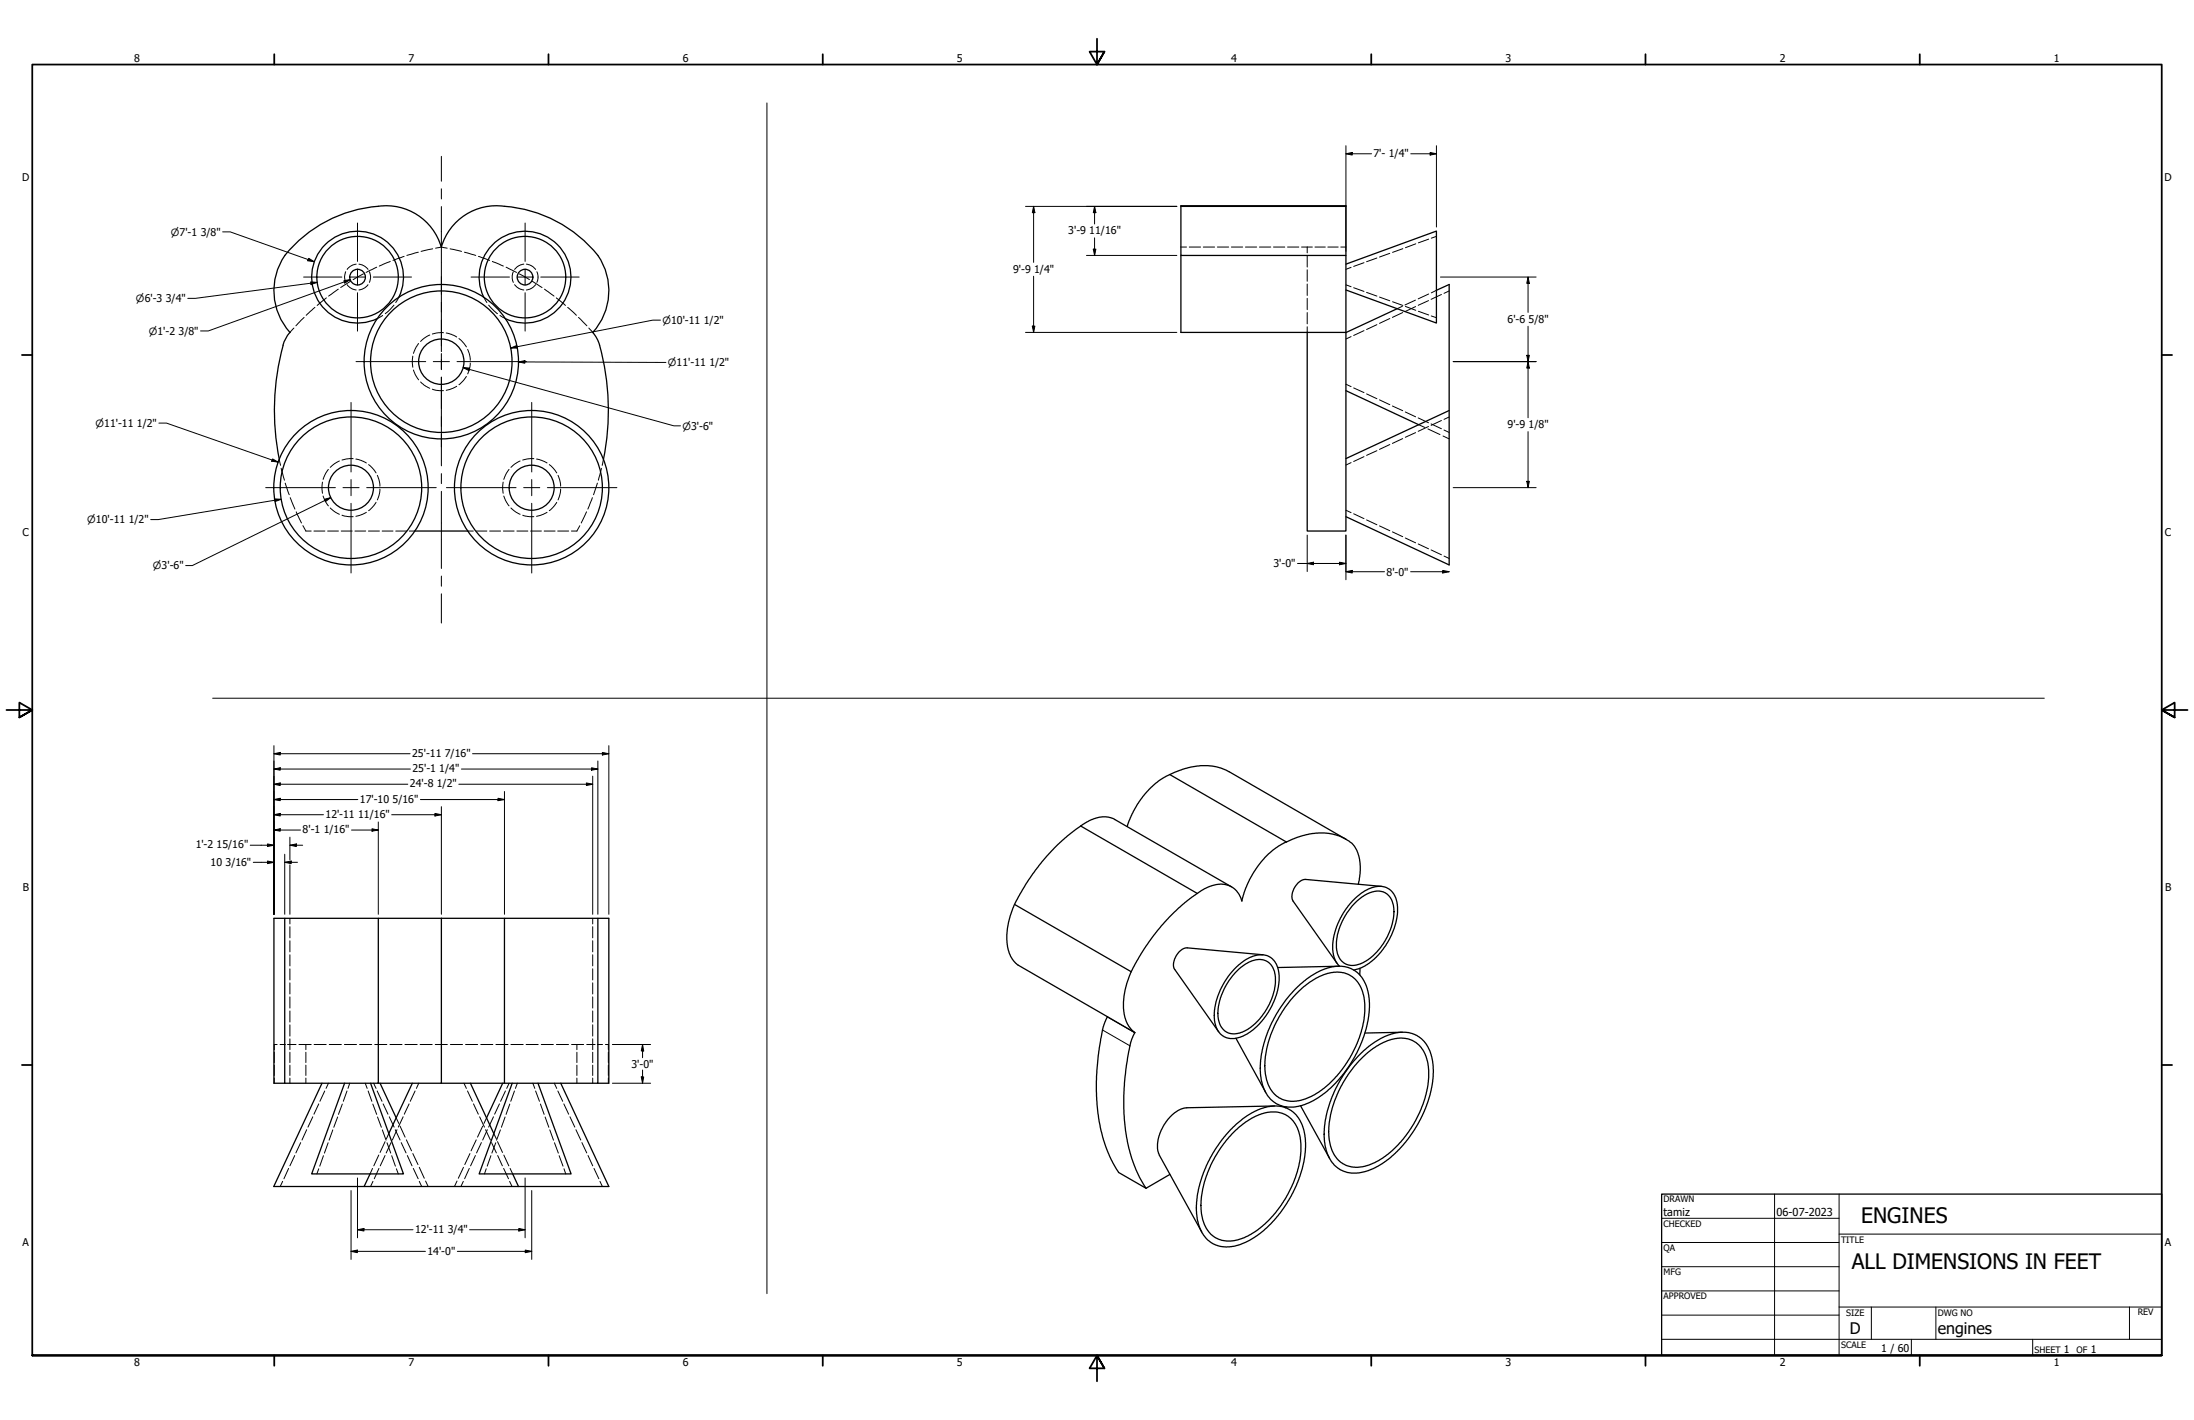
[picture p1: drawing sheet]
<svg xmlns="http://www.w3.org/2000/svg" width="864mm" height="559mm" viewBox="0 0 864 559" stroke-linecap="round" stroke-linejoin="round" font-family="sans-serif">
<!-- layer: Hidden (ANSI) -->
<g fill="none" stroke="#000" stroke-width=".39">
<path d="M164.7 99.3l-4.6 1.2M170.3 97.9l-4.6 1M171.4 97.7l.7-.2a5.3 5.3 0 0 1 3.9 .2M177.2 97.9l4.5 1M182.8 99.3l4.5 1.2M464.8 97.2h2.2M468.1 97.2h4.5M473.6 97.2h4.5M479.2 97.2h4.4M484.7 97.2h4.4M490.2 97.2h4.5M495.7 97.2h4.5"/>
<path d="M501.3 97.2h4.4M506.8 97.2h4.4M512.3 97.2h4.3M514.5 97.2v2.3M517.6 97.2h4.1M522.7 97.2h4M527.7 97.2h2.1M547.1 99.7l-4.1 1.5M552.2 97.9l-4.1 1.4M557.3 95.9l-4.1 1.6M562.4 94.1l-4.1 1.5M565.4 93l-2 .7"/>
<path d="M128.5 117.2l-3.7 3M133.2 113.8l-3.9 2.7M136.1 106.9l-.5 1.7 .5 2.5M136.7 112l1.7 1.5 1.8 .6M138 110.6l-3.9 2.6M140.2 103.9l-1.8 .6-1.7 1.5M141.3 103.9l1.8 .6 1.7 1.5M143.1 107.8l-4.1 2.2M144.8 112l-1.7 1.5-1.8 .6M145.4 106.9l.5 1.7-.5 2.5M148.3 105.2l-4.2 2M153.6 102.9l-4.3 1.8"/>
<path d="M157 117l-1.2 2.1M159.1 100.9l-4.4 1.6M188.3 100.9l4.4 1.6M190.4 117l1.2 2.1M193.8 102.9l4.3 1.8M199.2 105.2l4.1 2M202.1 106.9l-.5 1.6 .5 2.6M202.6 112l1.7 1.5 1.9 .6M204.4 107.8l4 2.2M206.2 103.9l-1.9 .6-1.7 1.5M207.2 103.9l1.9 .6 1.7 1.5M209.4 110.6l4 2.6"/>
<path d="M210.8 112l-1.7 1.5-1.9 .6M211.3 106.9l.5 1.6-.5 2.6M214.3 113.8l3.8 2.7M219 117.2l3.6 3M514.5 100.6v4.5M514.5 106.2v4.5M514.5 111.8v4.5M514.5 117.4v4.5M529.8 112.1l2 .7M531.8 105.2l-2 .8M532.8 113.2l4.1 1.5M536.9 103.4l-4.1 1.4"/>
<path d="M537.9 115.1l4.1 1.4M542 101.5l-4.1 1.5M543 116.9l4.1 1.5M548.1 118.7l4.1 1.5M557.1 118.1l-4.1 1.9M562.3 118.3l-4.1 1.8M562.4 115.7l-4.2 1.9M565.4 114.2l-2 1.1M567.4 115.9l-4.1 1.9M570.4 114.5l-2 .9M115.7 129.1l-1.6 1.7M119.7 124.9l-3.2 3.3"/>
<path d="M124 121l-3.5 3.1M150.6 124.1l-2.1 1.2M155.1 120.1l-3.5 3.3M164.8 135.2l-1 1.3-1 2.6M169.2 131.8l-1.8 1-1.9 1.6M174.6 130.9h-2.1l-2.3 .5M175.6 131.1l2.1 .5 2.1 1M180.7 133.2l1.9 1.9 1 1.4M184.1 137.5l.7 2.2 .3 2.1M192.3 120.1l3.5 3.3M196.8 124.1l2.1 1.2M223.5 121l3.4 3.1"/>
<path d="M227.7 124.9l3.3 3.3M231.8 129.1l1.5 1.7M514.5 123v4.4M514.5 128.6v2.2M531.8 132.5l-2 .9M536.9 130.1l-4.1 1.9M542 127.8l-4.1 1.9M547.1 125.3l-4.1 2M552 120.5l-2 1M552.1 123l-4 1.9M553.2 120.6l4.1 1.5M557.2 120.6l-4.1 2"/>
<path d="M558.3 122.5l4.1 1.5M563.4 124.3l2 .7M162.5 140.1v4.4M162.8 145.6l.8 2 1.2 1.9M165.5 150.3l1.4 1.3 2.3 1.2M170.2 153.2l1.5 .4 2.9 .1M179.8 152l-1.6 .8-2.6 .8M183.6 148.1l-1.2 1.7-1.7 1.6M185.1 142.9l-.4 2.8-.6 1.4M529.8 151.2l2 .9M532.8 152.7l4.1 1.8M537.9 155l4.1 1.9"/>
<path d="M543 157.4l4.1 1.9M548.1 159.8l4 1.8M536.9 179.7l-4.1 1.9M542 177.4l-4.1 1.8M547.1 174.9l-4.1 1.9M552.1 172.6l-4 1.9M553.1 162.1l4.1 1.9M557.2 170.2l-4.1 1.9M558.2 164.5l4.1 1.9M558.4 167.1l2.4 1.1M562 168.8l4.8 2.2M562.3 167.8l-4.1 1.9"/>
<path d="M563.3 166.8l4.1 1.9M567.4 165.5l-4.1 1.9M568 171.6l2.4 1.1M568.4 169.2l2 1M570.4 164.1l-2 .9M109.9 180.7l.5 2.4M110.7 184.3l1.3 4.7M112.3 190.1l1.6 4.6M114.2 195.8l1.9 4.5M126.9 189.7v4.4M127.2 195.2l.7 1.8 1.3 2.1M129.2 184.7l-.9 1.4-1.1 2.6"/>
<path d="M130 199.9l2.1 1.7 1.5 .8M133.6 181.4l-2 1.1-1.6 1.4M139 180.5h-2l-2.4 .5M140.1 180.7l2 .5 2.1 1M145.1 182.8l2.1 2 .8 1.3M148 197.7l-.8 1.2-2.1 2.1M148.5 187.1l.8 2.2 .2 2M149.5 192.5l-.1 1.7-.9 2.5M198.1 189.7v4.4M198.3 195.2l.7 1.8 1.3 2.1M200.3 184.7l-.9 1.4-1.1 2.6M201.1 199.9l2.1 1.7 1.5 .8"/>
<path d="M204.7 181.4l-1.9 1.1-1.7 1.4M210.1 180.5h-2l-2.4 .5M211.2 180.7l2 .5 2.1 1M216.2 182.8l2.1 2 .8 1.3M219.1 197.7l-.8 1.2-2.1 2.1M219.6 187.1l.8 2.2 .3 2M220.7 192.5l-.2 1.7-.9 2.5M233.2 195.8l-1.8 4.5M235.1 190.1l-1.5 4.6M236.7 184.3l-1.2 4.7M237.6 180.7l-.6 2.4M531.8 182.1l-2 .9"/>
<path d="M116.6 201.4l2.1 4.4M119.2 206.9l1.2 2.1h2.1M123.6 209h4.3M129 209h4.2M134.3 209h4.3M134.6 202.8l2.1 .5h2.3M139.7 209h4.3M144.2 201.6l-1.6 .8-2.5 .8M145 209h4.4M150.4 209h4.3M155.8 209h4.3M161.1 209h2.2"/>
<path d="M184.1 209h2.2M187.4 209h4.2M192.7 209h4.3M198.1 209h4.3M203.5 209h4.3M205.7 202.8l2.1 .5h2.3M208.9 209h4.2M214.2 209h4.3M215.3 201.6l-1.6 .8-2.5 .8M219.5 209h4.3M228.2 206.9l-1.1 2.1h-2.2M230.9 201.4l-2.1 4.4"/>
<path d="M529.8 200.8l2 .9M532.8 202.2l4.1 1.9M537.9 204.6l4.1 1.9M543 206.9l4.1 2M548.1 209.3l4 1.9M553.1 211.7l4.1 1.9M558.2 214.1l4.1 1.9M563.3 216.4l4.1 1.9M568.4 218.8l2 1M114.1 361.4v2.2M114.1 364.7v4.4M114.1 370.2v4.4"/>
<path d="M114.1 375.7v4.4M233.3 361.4v2.2M233.3 364.7v4.4M233.3 370.2v4.4M233.3 375.7v4.4M114.1 381.3v4.3M114.1 386.8v4.4M114.1 392.3v4.4M114.1 397.8v4.4M233.3 381.3v4.3M233.3 386.8v4.4M233.3 392.3v4.4"/>
<path d="M233.3 397.8v4.4M107.9 414.1v4M107.9 419.2v4M109.1 411h-1.2v2.1M110.2 411h2.1M113.2 411h3.3M114 411l.1 2.1M114.1 403.3v4.4M114.1 408.8v2.2M114.1 414.1v4M114.1 419.2v4M117.7 411h4.8"/>
<path d="M120.4 411v2.1M120.4 414.1v4M120.4 419.2v4M123.6 411h4.8M129.6 411h4.8M135.6 411h4.7M141.5 411h4.8M147.5 411h4.8M153.5 411h4.7M159.4 411h4.8M165.4 411h4.7M171.3 411h4.8"/>
<path d="M177.3 411h4.8M183.3 411h4.7M189.2 411h4.8M195.2 411h4.8M201.1 411h4.8M207.1 411h4.7M213 411h4.8M219 411h4.8M225 411h4.7M227.1 411v2.1M227.1 414.1v4M227.1 419.2v4"/>
<path d="M233.3 408.8v2.2h-2.4M233.3 403.3v4.4M233.3 414.1v4M233.3 419.2v4M234.3 411h-.9l-.1 2.1M235.1 411h2.1M238.3 411h1.2v2.1M239.5 414.1v4M239.5 419.2v4M107.9 424.2v2.1M114.1 424.2v2.1M120.4 424.2v2.1"/>
<path d="M123.1 439.5l-1.9 4M125.5 434.4l-1.9 4.1M127.8 429.3l-1.9 4.1M129.3 426.3l-1 2M132.9 439.5l-1.5 4.1M134.7 434.5l-1.5 4M136.6 429.3l-1.5 4.1M137.7 426.3l-.7 2M143.8 426.3l.7 2M144.9 429.3l1.5 4.1M146.7 434.5l1.6 4M147.1 426.3l.9 2"/>
<path d="M148.5 429.3l1.9 4.1M148.6 439.5l1.5 4.1M150.8 434.4l1.9 4.1M153.2 439.5l1.9 4M156 439.9l1 2.2M158.7 439.5l-1.9 4M161 434.4l-1.9 4.1M163.4 429.3l-1.9 4.1M164.8 426.3l-.9 2M182.6 426.3l1 2M184 429.3l1.9 4.1M186.4 434.4l1.9 4.1"/>
<path d="M188.8 439.5l1.9 4M191.5 439.9l-1 2.2M194.2 439.5l-1.9 4M196.6 434.4l-1.9 4.1M198.8 439.5l-1.4 4.1M198.9 429.3l-1.9 4.1M200.4 426.3l-.9 2M200.7 434.5l-1.5 4M202.5 429.3l-1.5 4.1M203.6 426.3l-.7 2M209.7 426.3l.8 2M210.8 429.3l1.5 4.1"/>
<path d="M212.7 434.5l1.5 4M214.6 439.5l1.4 4.1M218.2 426.3l.9 2M219.6 429.3l1.9 4.1M221.9 434.4l1.9 4.1M224.3 439.5l2 4M227.1 424.2v2.1M233.3 424.2v2.1M239.5 424.2v2.1M113.6 459.8l-1.8 4.1M116 454.7l-1.9 4.1M118.4 449.6l-1.9 4.1"/>
<path d="M120.7 444.6l-1.8 4M125.5 459.9l-.8 2.1M127.3 454.8l-1.4 4.1M129.2 449.7l-1.5 4.1M131 444.6l-1.5 4.1M146.6 459.8l-.9 2.2M149.1 454.5l-2 4.3M149.2 459.8l-1.9 4.1M150.5 444.6l1.5 4.1M151.6 449.3l-2 4.2M151.6 454.7l-1.9 4.1M152.3 449.7l1.5 4.1"/>
<path d="M153 446.1l-.9 2.1M153.9 449.6l-1.9 4.1M154.2 454.8l1.4 4.1M155.6 444.6l1.9 4M156 459.9l.8 2.1M156.3 444.6l-1.9 4M157.5 443.2l1.9 4.3M157.9 449.6l1.9 4.1M160 448.6l2 4.3M160.3 454.7l1.9 4.1M162.5 454l2 4.3M162.7 459.8l1.9 4.1"/>
<path d="M165 459.4l2 4.3M182.4 459.4l-2 4.3M184.7 459.8l-1.8 4.1M185 454l-2.1 4.3M187.1 454.7l-1.9 4.1M187.5 448.6l-2.1 4.3M189.5 449.6l-1.9 4.1M190 443.2l-2 4.3M191.1 444.6l1.9 4M191.4 459.9l-.7 2.1M191.8 444.6l-1.8 4M193.2 454.8l-1.4 4.1"/>
<path d="M193.5 449.6l1.9 4.1M194.4 446.1l1 2.1M195.1 449.7l-1.5 4.1M195.8 449.3l2 4.2M195.9 454.7l1.8 4.1M197 444.6l-1.5 4.1M198.2 459.8l2 4.1M198.3 454.5l2 4.3M200.8 459.8l1 2.2M216.4 444.6l1.5 4.1M218.2 449.7l1.6 4.1M220.1 454.8l1.5 4.1"/>
<path d="M222 459.9l.7 2.1M226.7 444.6l1.9 4M229 449.6l1.9 4.1M231.5 454.7l1.8 4.1M233.8 459.8l1.9 4.1M111.3 464.9l-1 2M146.8 464.9l-.9 2M165 464.9l1 2M167.5 464.8l1 2.1M179.9 464.8l-1 2.1M182.4 464.9l-1 2M200.6 464.9l.9 2"/>
<path d="M236.2 464.9l.9 2"/>
</g>
<!-- layer: Visible (ANSI) -->
<g fill="none" stroke="#000" stroke-width=".51">
<path d="M173.7 97.2a22.9 22.9 0 0 0-26.9-15.8 52.5 52.5 0 0 0-34.7 19.1M198.5 81.2a22.5 22.5 0 0 0-24.8 16M198.6 81.2a52.5 52.5 0 0 1 36.7 19.3M464.8 81.2v19.3h65v30.3M529.8 81.2v-.2h-65v.2h65v19.3M112.1 100.5a24.7 24.7 0 0 0 2 30.4 12.3 12.3 0 0 0-2.7 5M157 117a18.1 18.1 0 0 0-13.5-25.8 18.1 18.1 0 0 0-20.6 20.5 18.1 18.1 0 0 0 25.6 13.7M190.4 117a18.1 18.1 0 0 1 13.5-25.8 18.1 18.1 0 0 1 20.6 20.5 18.1 18.1 0 0 1-25.6 13.7M235.3 100.5a24.5 24.5 0 0 1-2 30.3l.1 .1M464.8 100.5v30.3h65M529.8 103.9l35.6-13v36.2l-35.6-13M565.4 114.2l5-2.2v110.3l-40.6-19"/>
<path d="M111.5 135.9a97.1 97.1 0 0 0-1.6 44.9M233.4 130.9a17 17 0 0 1 3.7 9.2 97.1 97.1 0 0 1 .4 40.7M514.5 130.8v78.2h15.3v-78.1M529.8 130.8v.1M550 121.5l-20.2 9.4M529.8 153.7l28.6 13.4M570.4 161.5l-40.6 19M163.3 209h20.8M460.4 304.8l5.8-2.3 5.2-1.1 4.2-.1 4.8 .9 3.5 1.5 45.9 26.6M460.4 304.8l-2.1 1.1-3.3 2.2-4.5 4.6-2.7 3.7-1.7 2.9-2.4 5.9M460.4 304.8l45.9 26.5M425.4 325.1l3.5-2.2 4-1.3 2.5-.2 2.7 .7 46.7 26.9"/>
<path d="M425.4 325.1l-5 3.6-4 3.6-6.4 7-6.1 8.4-4.5 8.2M425.4 325.1l45.9 26.5M506.3 331.3l6.6-2.5 5.1-.9h4.8l3 .6 2.9 1.2a11.4 11.4 0 0 1 6.7 11.4v2.6l-.7 4.3M506.3 331.3l-2.9 1.6-2.2 1.5-3.4 3.1-2.6 3.2-3.4 5.5-2.2 5.2-.8 3.2-1.1-2.6-1.7-2.2-1.7-1.1-2.1-.7h-2.7l-2.6 .6-2.9 1.2-2.7 1.8M399.4 355.9l-2.4 6.9-.7 4.9 .1 3.2 .5 3.2 .9 2.3 1.6 2.2 1.3 1.2 46 26.5M399.4 355.9l45.9 26.5M471.3 351.6l-7.4 5.7-6.9 7.2-6.5 8.8-5.2 9.1M533.8 354.9l3.3-2.6 3-1.3 2.8-.4 1.7 .4 1.5 .9 1.6 2 .8 2.6 .1 3.6-.9 4.6-1.6 3.9-1.5 2.6-2.5 3.3-2.6 2.4-3 1.9-2.7 1-2.1 .1-2.7-.9-1.6-1.7-1.2-3.3-.2-3.4 1-4.9 1.4-3.3 1.8-3.1zM543.8 348.8l-30.3-2.7-1.4 .5-1.1 .7-1.7 2.3-.7 2.4 .2 2.3 17.5 24.8M112.1 361.4h-4.3v64.9h4.3v-64.9h36.8M173.7 361.4v64.9h-24.8M173.7 361.4h-24.8v64.9h-36.8"/>
<path d="M173.7 361.4h24.9M235.3 361.4h-36.7v64.9h-24.9M497.1 375.7l-30.2-2.7-2.1 1-1.8 2.1-1 2.6-.1 1.5 .3 1.1 17.5 24.7M445.3 382.4l-2.4 6.9-.5 2.8-.2 4.7 .6 3.8 .8 2 1.3 2.1 1.8 1.6M485.7 381.5l3.8-3.3 2.7-1.5 3.5-1 2.6 .2 2.5 1.4 1.6 2.1 1 3.3 .1 3.3-.6 4-1.6 4.3-2.1 4-2.6 3.6-3.2 3.2-2.4 1.7-2.7 1.3-2.3 .6h-1.8l-2.9-1-2.1-2.3-1-3.1-.2-3.8 .7-4.4 1.7-4.7 3-5zM486.2 382.8l2.4-2.2 3.2-2.1 2.5-.8h2.8l2.1 1 1.8 2 .9 2.8 .1 3.4-1 4.9-1.3 3.3-1.8 3.1-2.1 2.8-2.6 2.5-2.3 1.7-3 1.3-2.8 .3-2.3-.7-2-1.8-1.1-2.8-.3-3 .7-4.9 1.5-3.8 2-3.7zM509.4 389.7l5.2-4.6 5.1-3.1 4.9-1.6h4.6l2.5 .7 1.6 .9 3 3 1.5 2.9 .6 2.1 .5 2.9 .2 3.6-.9 6.6-2.2 7-3.6 7.2-4.3 6.2-5.6 5.8-5.7 3.9-3.4 1.5-2.5 .7-4 .3-2.1-.4-2.7-1.2-1.7-1.2-1.5-1.9-1.4-2.5-.9-3-.5-3v-3.3l1-7 1.3-4.5 1.7-4.1 2-4 2.4-3.8zM509.9 391.4l4.4-4 5.1-3.2 4.8-1.5 2.5-.2 2.1 .3 1.9 .6 1.7 1 1.8 1.8 1 1.5 1 2.1 .8 2.9 .2 5.5-.8 5.7-2.2 6.6-2.8 5.7-4.2 6-4.2 4.5-5.7 4.1-5 2.1-4.3 .5-3-.6-1.6-.8-1.8-1.4-1.4-1.8-1.2-2.5-.8-3.3-.3-5.5 1.3-7.2 2.4-6.6 3.2-5.7zM526.9 380.2l-24 .5M527.3 380.2l-1.3-1.5-.8-1.7-.6-3.2v-2.3l.5-3.6 1-3.2 2.5-5.2 3.7-4.9 4.8-4 4.3-1.7 2.5-.1 1.8 .4 1.7 1.1 1.2 1.4 .8 1.6 .5 1.9 .2 4.1-1.3 5.9-1.1 2.8-2.2 4-3.8 4.7-4.3 3.3-2.5 1.2-2.1 .5M535.3 381.1l-.1 2.6M435.9 400.1l-1.6 3.9-1 4.9-1 6.3-.7 8.3 .2 11 .6 5.5 1.1 5.2 2.7 8.4 1.8 3.9 2.3 3.9 10.8 6.2"/>
<path d="M446.7 406.3l-1.7 4.2-1.8 10.3-.9 10.2 .2 9.1 1.2 9 1.8 6.7 3 7.4 2.6 4.4M486.5 408.6l11.7 21.3M534.5 415.7l4.3-4 6-3.7 2.8-1.1 3.1-.6 2.6-.1 2.6 .5 1.7 .7 1.9 1.3 1.6 1.8 1.1 1.7 1.1 2.8 .6 2.8 .2 5.8-1.2 7.1-1.8 5.4-3.5 7.1-4.3 6.3-5.9 6-5.1 3.5-5 2.1-2.4 .5h-2.9l-2.1-.3-2.7-1.2-1.6-1.2-1.6-1.9-1.6-3.1-.7-2.4-.4-3-.1-3.3 .3-3.4 .9-4.5 2.8-7.7 2-4 2.5-3.8zM534.8 417.6l5.5-4.9 4.3-2.5 4.7-1.5 2.5-.2 2.1 .2 1.9 .7 1.7 1 1.9 1.8 1 1.5 .9 2.1 .8 2.9 .3 5.5-1.1 6.4-1.9 5.8-2.9 5.8-4.1 6-4.2 4.4-5.7 4.2-5.1 2.1-4 .5-3.2-.7-1.6-.7-1.8-1.4-1.1-1.4-2-4.1-.5-2.8-.2-3.4 .7-6.3 2.6-7.8 1.6-3.4 2.7-4.5zM552 406.2l-14.7 .3M126.7 426.3l-18.9 40.6h131.8l-18.9-40.6M135.6 426.3l-12.9 35.7h36.1l-12.9-35.7M149.6 426.3l6.4 13.6M162.3 426.3l-9.3 19.8M185.2 426.3l9.2 19.8M197.9 426.3l-6.4 13.6M198.6 426.3h36.7v-64.9h4.3v64.9h-4.3"/>
<path d="M201.6 426.3l-13 35.7h36.2l-13-35.7M501.7 435.2l-35.6 .9-2.3 .8-1.5 1.1-2.4 2.3-1.6 2.2-1.6 3.1-.9 3-.2 3.5 .4 1.7 17.1 31.1M506.5 435.6l-.5 .3M511.9 435.2l11.5 20.7M484.8 446.4l4.3-4 5.2-3.2 4.7-1.5 3.9-.1 1.9 .5 2.1 1.1 1.7 1.4 1.2 1.7 1.2 2.5 .7 2.6 .4 5.8-.9 5.7-2.1 6.6-3.3 6.5-4 5.5-3.9 4.1-2.7 2.3-3 1.9-4.8 2.1-4.5 .5-2.1-.3-2.1-.9-2-1.4-1.3-1.6-1.9-4.1-.6-2.7-.2-3.4 .2-3 .9-4.9 2.7-7.4 4.1-7.1zM485.1 443.8l4.4-3.7 5.4-3.2 2.7-1 2.5-.5 2.6-.2 2.6 .5 3.5 1.8 1.5 1.4 1.3 1.9 1.6 3.8 .6 3.3 .1 3.6-.7 5.8-2.3 7.8-2.7 5.6-4.4 6.8-5.2 5.7-4.7 3.7-3.5 1.9-2.5 1-2.4 .7-3 .2-3.1-.5-2-.8-1.9-1.3-1.8-2.1-1.5-2.8-.8-2.7-.4-3-.1-3.2 1-7.1 1.4-4.5 1.6-4.1 4.2-7.4 3.4-4.6zM145.7 462l-2.4 4.9M201.8 462l2.3 4.9M460.5 462.2l-9.4 5.4"/>
<circle cx="140.7" cy="109.1" r="3.1"/>
<circle cx="140.7" cy="109.1" r="16"/>
<circle cx="206.7" cy="109.1" r="16"/>
<circle cx="206.7" cy="109.1" r="3.1"/>
<circle cx="173.7" cy="142.3" r="8.9"/>
<circle cx="173.7" cy="142.3" r="27.8"/>
<circle cx="173.7" cy="142.3" r="30.4"/>
<circle cx="138.1" cy="191.9" r="8.9"/>
<circle cx="138.1" cy="191.9" r="27.8"/>
<circle cx="138.1" cy="191.9" r="30.4"/>
<circle cx="209.3" cy="191.9" r="8.9"/>
<circle cx="209.3" cy="191.9" r="27.8"/>
<circle cx="209.3" cy="191.9" r="30.4"/>
</g>
<!-- layer: Hidden (ANSI) -->
<g fill="#000">
<circle cx="114.1" cy="411" r=".19"/>
<circle cx="233.3" cy="411" r=".19"/>
</g>
<!-- layer: Visible Narrow (ANSI) -->
<path d="M434 405.3l10.8 6.2M435.9 400.2l10.8 6.2" fill="none" stroke="#000" stroke-width=".39"/>
<!-- layer: Border (ANSI) -->
<g fill="none" stroke="#000" stroke-width=".7">
<path d="M431.8 15.2v10.2l-2.9-5.1h5.8l-2.9 5.1 2.9-5.1M107.9 21.3v4.1M215.9 21.3v4.1M323.8 21.3v4.1M539.8 21.3v4.1M647.7 21.3v4.1M755.6 21.3v4.1M8.6 139.7h4.1M850.9 139.7h4.1M2.5 279.4h10.2l-5.1-2.9v5.8l5.1-2.9-5.1 2.9M861.1 279.4h-10.2l5.1-2.9v5.8l-5.1-2.9 5.1 2.9M8.6 419.1h4.1"/>
<path d="M850.9 419.1h4.1M12.7 533.4v-508h838.2v508h-838.2h838.2M107.9 533.4v4.1M215.9 533.4v4.1M323.8 533.4v4.1M434.7 538.5l-2.9-5.1 2.9 5.1h-5.8l2.9-5.1v10.2M539.8 533.4v4.1M647.7 533.4v4.1M755.6 533.4v4.1"/>
</g>
<!-- layer: Title (ANSI) -->
<g fill="none" stroke="#000" stroke-width=".39">
<path d="M654 479.4h69.9M698.5 469.9v63.5M723.9 469.9v63.5M654 488.9h69.9M654 498.5h69.9M723.9 485.6h127M654 508h69.9M654 517.5h69.9M723.9 514.3h127M736.6 514.3v12.7M762 514.3v12.7M838.2 514.3v12.7"/>
<path d="M654 527h196.9M752.3 527v6.4M800.1 527v6.4"/>
</g>
<path d="M654 469.9h196.9v63.5h-196.9z" fill="none" stroke="#000" stroke-width=".51"/>
<!-- layer: Sketch Geometry (ANSI) -->
<path d="M301.9 40.5v468.6M83.7 274.8h721" fill="none" stroke="#000" stroke-width=".39"/>
<!-- layer: Center Mark (ANSI) -->
<g fill="none" stroke="#000" stroke-width=".39">
<path d="M140.7 87.8v15.1M206.7 87.8v15.1M119.5 109h15.1M137.5 109h6.4M140.7 105.9v6.3M140.7 115.2v15.1M146.9 109h15.1M173.7 108.8v27.3M185.4 109h15.1M203.5 109h6.4M206.7 105.9v6.3M206.7 115.2v15.1"/>
<path d="M212.9 109h15.1M173.7 139.1v6.4M138.2 158.4v27.3M140.1 142.3h27.5M170.6 142.3h6.3M173.7 148.5v27.4M179.9 142.3h27.4M209.3 158.4v27.3M104.6 191.9h27.4M135 191.9h6.4M138.2 188.7v6.4M138.2 198.1v27.4"/>
<path d="M144.3 191.9h27.4M175.7 191.9h27.4M206.1 191.9h6.4M209.3 188.7v6.4M209.3 198.1v27.4M215.5 191.9h27.3"/>
</g>
<!-- layer: Centerline (ANSI) -->
<g fill="none" stroke="#000" stroke-width=".39">
<path d="M173.7 61.5v9.8M173.7 74.3v4M173.7 81.3v34.6M173.7 118.9v4M173.7 125.9v12.5M173.7 141.4v4M173.7 148.4v12.4M173.7 163.9v3.9M173.7 170.9v12.4M173.7 186.4v3.9M173.7 193.4v30.3M173.7 226.7v4"/>
<path d="M173.7 233.7v11.5"/>
</g>
<!-- layer: Dimension (ANSI) -->
<g fill="none" stroke="#000" stroke-width=".39">
<path d="M529.8 57.3v41.6M565.4 57.3v32M529.8 60.5l2.5-.5v1zM529.8 60.5h10.1M555.3 60.5h10.1M562.9 60l2.5 .5-2.5 .5zM87.6 91.2h3l33.1 11.8M403.7 81.2h59.5M406.8 81.2l.6 2.5h-1.1zM406.8 81.2v22.1M430.3 98h1.1l-.6 2.5zM430.8 81.2l.6 2.5h-1.1z"/>
<path d="M430.8 81.2v6.9M430.8 93.6v6.9M121.5 101.7l2.2 1.3-2.5-.4zM122.3 110.9l2.5 .2-2.4 .9zM124.8 111.1l-47.9 6.3h-3M135.4 110.4l2.5-.4-2.2 1.4zM137.9 110l-55.9 20.2h-3.1M406.8 108.7v22.1M427.7 100.5h35.5M567 109h37.6M601.5 109l.5 2.5h-1zM601.5 109v13.9"/>
<path d="M201 137l2.4-1 .2 1zM260 126h-3.1l-55.9 11M403.7 130.8h59.5M406.3 128.3h1.1l-.6 2.5zM601 139.8h1l-.5 2.5zM601.5 128.4v36M182.3 144.7l2.5 .1-.2 1.1zM182.3 144.7l82.9 22.9h2.6M204.1 142.4l2.5-.5v1zM204.1 142.4l58 .2M572 142.3h32.6M601.5 142.3l.5 2.5h-1z"/>
<path d="M62.5 166.5h3l44 15.4M601.5 169.9v22M107.3 180.6l2.2 1.3-2.6-.4zM108.1 196.3l2.6 .2-2.4 .9zM110.7 196.5l-48.4 8h-3M127.7 196.5l2.5-.7-2.1 1.6zM130.2 195.8l-54.5 26.8h-2.6M572 191.9h32.6M601 189.4h1l-.5 2.5zM514.5 210.6v14.3M529.8 210.6v17.6M510.7 221.7h19.1"/>
<path d="M514.5 221.7l2.5-.5v1zM527.2 221.2l2.6 .5-2.6 .5zM529.8 225l2.5-.5v1zM529.8 225h15.2M555.2 225h15.2M567.9 224.5l2.5 .5-2.5 .5zM107.8 296.6l2.5-.5v1zM107.8 293.4v66.4M107.8 296.6h53.6M186 296.6h53.6M235.3 299.5v60.3M237.1 296.1l2.5 .5-2.5 .5z"/>
<path d="M239.6 293.4v66.4M107.8 314.6l2.5-.5v1zM107.8 308.6l2.5-.5v1zM107.8 302.6l2.5-.5v1zM107.8 314.6h33M107.8 308.6h52.7M107.8 302.6h53.7M165.5 314.6h33.1M173.7 317.4v42.4M180.6 308.6h52.7M181.6 302.6h53.7M196 314.1l2.6 .5-2.6 .5z"/>
<path d="M198.6 311.5v48.3M230.8 308.1l2.5 .5-2.5 .5zM232.9 302.1l2.4 .5-2.4 .5zM233.3 305.4v54.4M98.5 332.6h9.3M99.7 339.3h8.1M105.3 338.8l2.5 .5-2.5 .6zM105.3 332.1l2.5 .5-2.5 .5zM107.8 326.6l2.5-.5v1zM107.8 320.6l2.5-.5v1zM107.8 326.6h10.5M107.8 320.6h19.5"/>
<path d="M112.1 339.3l2.5-.5v1.1zM112.1 339.3h5M112.1 336.2v23.6M114.1 332.6l2.5-.5v1zM114.1 332.6h5M114.1 329.4v9M138.4 326.6h10.5M146.4 326.1l2.5 .5-2.5 .5zM148.9 323.5v36.3M154.2 320.6h19.5M171.2 320.1l2.5 .5-2.5 .5zM114.1 340.4v19.4"/>
<path d="M241 411h15.1M252.9 411l.5 2.6h-1zM252.9 411v5.2M241 426.3h15.1M252.4 423.8h1l-.5 2.5zM252.9 421.1v5.2M138.2 468.5v27.1M140.7 463.5v23.6M206.7 463.5v23.6M209.3 468.5v27.1M138.2 492.4l2.5-.5v1.1zM138.2 492.4h29.2"/>
<path d="M140.7 483.9l2.6-.5v1zM140.7 483.9h21.9M180 492.4h29.3M184.8 483.9h21.9M204.2 483.4l2.5 .5-2.5 .5zM206.8 491.9l2.5 .5-2.5 .6z"/>
</g>
<g fill="#000">
<path d="M529.8 60.5l2.5-.5v1zM562.9 60l2.5 .5-2.5 .5zM406.8 81.2l.6 2.5h-1.1zM430.3 98h1.1l-.6 2.5zM430.8 81.2l.6 2.5h-1.1zM121.5 101.7l2.2 1.3-2.5-.4zM122.3 110.9l2.5 .2-2.4 .9zM135.4 110.4l2.5-.4-2.2 1.4zM601.5 109l.5 2.5h-1zM201 137l2.4-1 .2 1zM406.3 128.3h1.1l-.6 2.5zM601 139.8h1l-.5 2.5z"/>
<path d="M182.3 144.7l2.5 .1-.2 1.1zM204.1 142.4l2.5-.5v1zM601.5 142.3l.5 2.5h-1zM107.3 180.6l2.2 1.3-2.6-.4zM108.1 196.3l2.6 .2-2.4 .9zM127.7 196.5l2.5-.7-2.1 1.6zM601 189.4h1l-.5 2.5zM514.5 221.7l2.5-.5v1zM527.2 221.2l2.6 .5-2.6 .5zM529.8 225l2.5-.5v1zM567.9 224.5l2.5 .5-2.5 .5zM107.8 296.6l2.5-.5v1z"/>
<path d="M237.1 296.1l2.5 .5-2.5 .5zM107.8 314.6l2.5-.5v1zM107.8 308.6l2.5-.5v1zM107.8 302.6l2.5-.5v1zM196 314.1l2.6 .5-2.6 .5zM230.8 308.1l2.5 .5-2.5 .5zM232.9 302.1l2.4 .5-2.4 .5zM105.3 338.8l2.5 .5-2.5 .6zM105.3 332.1l2.5 .5-2.5 .5zM107.8 326.6l2.5-.5v1zM107.8 320.6l2.5-.5v1zM112.1 339.3l2.5-.5v1.1z"/>
<path d="M114.1 332.6l2.5-.5v1zM146.4 326.1l2.5 .5-2.5 .5zM171.2 320.1l2.5 .5-2.5 .5zM252.9 411l.5 2.6h-1zM252.4 423.8h1l-.5 2.5zM138.2 492.4l2.5-.5v1.1zM140.7 483.9l2.6-.5v1zM204.2 483.4l2.5 .5-2.5 .5zM206.8 491.9l2.5 .5-2.5 .6z"/>
</g>
<g font-size="8.4">
<text x="732.6" y="481.4">ENGINES</text>
<text x="728.9" y="499.3">ALL DIMENSIONS IN FEET</text>
</g>
<g font-size="6.3">
<text x="728.1" y="524.9">D</text>
<text x="762.8" y="525">engines</text>
</g>
<g font-size="4.3">
<text x="654.8" y="478.6">tamiz</text>
<text x="699.3" y="478.6">06-07-2023</text>
</g>
<g font-size="4.2">
<text x="52.8" y="24.4">8</text>
<text x="160.8" y="24.4">7</text>
<text x="268.7" y="24.4">6</text>
<text x="376.7" y="24.4">5</text>
<text x="484.6" y="24.4">4</text>
<text x="592.6" y="24.4">3</text>
<text x="700.5" y="24.4">2</text>
<text x="808.5" y="24.4">1</text>
<text x="540.6" y="61.8">7'- 1/4&quot;</text>
<text x="8.8" y="71.4">D</text>
<text x="852" y="71.4">D</text>
<text x="79" y="92.7">3/8&quot;</text>
<text x="420.5" y="92.1">3'-9</text>
<text x="428.8" y="92.1">11/16&quot;</text>
<text x="398.8" y="107.3">9'-9</text>
<text x="407" y="107.3">1/4&quot;</text>
<text x="65.2" y="118.9">3/4&quot;</text>
<text x="70.3" y="131.7">3/8&quot;</text>
<text x="277.1" y="127.4">1/2&quot;</text>
<text x="593.4" y="126.9">6'-6</text>
<text x="601.7" y="126.9">5/8&quot;</text>
<text x="279.2" y="144.1">1/2&quot;</text>
<text x="53.9" y="168">1/2&quot;</text>
<text x="593.4" y="168.4">9'-9</text>
<text x="601.7" y="168.4">1/8&quot;</text>
<text x="50.7" y="205.9">1/2&quot;</text>
<text x="8.9" y="211.1">C</text>
<text x="852.2" y="211.1">C</text>
<text x="501.3" y="223.3">3'-0&quot;</text>
<text x="545.7" y="226.6">8'-0&quot;</text>
<text x="162.2" y="297.9">25'-11</text>
<text x="175.1" y="297.9">7/16&quot;</text>
<text x="162.4" y="303.8">25'-1</text>
<text x="172.9" y="303.8">1/4&quot;</text>
<text x="161.4" y="309.9">24'-8</text>
<text x="171.9" y="309.9">1/2&quot;</text>
<text x="141.7" y="315.8">17'-10</text>
<text x="154.6" y="315.8">5/16&quot;</text>
<text x="128.1" y="321.9">12'-11</text>
<text x="141" y="321.9">11/16&quot;</text>
<text x="119.1" y="327.9">8'-1</text>
<text x="127.4" y="327.9">1/16&quot;</text>
<text x="77" y="333.9">1'-2</text>
<text x="85.3" y="333.9">15/16&quot;</text>
<text x="82.9" y="340.6">10</text>
<text x="88.8" y="340.6">3/16&quot;</text>
<text x="9" y="350.8">B</text>
<text x="852.2" y="350.8">B</text>
<text x="248.5" y="420.2">3'-0&quot;</text>
<text x="163.4" y="485.2">12'-11</text>
<text x="176.2" y="485.2">3/4&quot;</text>
<text x="8.9" y="490.5">A</text>
<text x="852.2" y="490.5">A</text>
<text x="168.2" y="494">14'-0&quot;</text>
<text x="740.5" y="532">1 / 60</text>
<text x="812.4" y="532.6">1</text>
<text x="823" y="532.6">1</text>
<text x="52.8" y="537.5">8</text>
<text x="160.8" y="537.5">7</text>
<text x="268.7" y="537.5">6</text>
<text x="376.7" y="537.5">5</text>
<text x="484.6" y="537.5">4</text>
<text x="592.6" y="537.5">3</text>
<text x="700.5" y="537.5">2</text>
<text x="808.5" y="537.5">1</text>
</g>
<g font-size="3.9">
<text x="67.2" y="92.7">⌀7'-1</text>
<text x="53.5" y="118.9">⌀6'-3</text>
<text x="58.6" y="131.7">⌀1'-2</text>
<text x="260.7" y="127.4">⌀10'-11</text>
<text x="262.9" y="144.1">⌀11'-11</text>
<text x="37.6" y="168">⌀11'-11</text>
<text x="268.7" y="169">⌀3'-6&quot;</text>
<text x="34.4" y="205.9">⌀10'-11</text>
<text x="60.2" y="224">⌀3'-6&quot;</text>
</g>
<g font-size="3.5">
<text x="654.8" y="473.2">DRAWN</text>
<text x="654.8" y="482.8">CHECKED</text>
<text x="724.7" y="488.9">TITLE</text>
<text x="654.8" y="492.3">QA</text>
<text x="654.8" y="501.8">MFG</text>
<text x="654.8" y="511.4">APPROVED</text>
<text x="726.7" y="517.7">SIZE</text>
<text x="762.8" y="517.7">DWG NO</text>
<text x="841.4" y="517.7">REV</text>
<text x="724.7" y="530.4">SCALE</text>
<text x="800.9" y="532.6">SHEET</text>
<text x="817.4" y="532.6">OF</text>
</g>
</svg>
